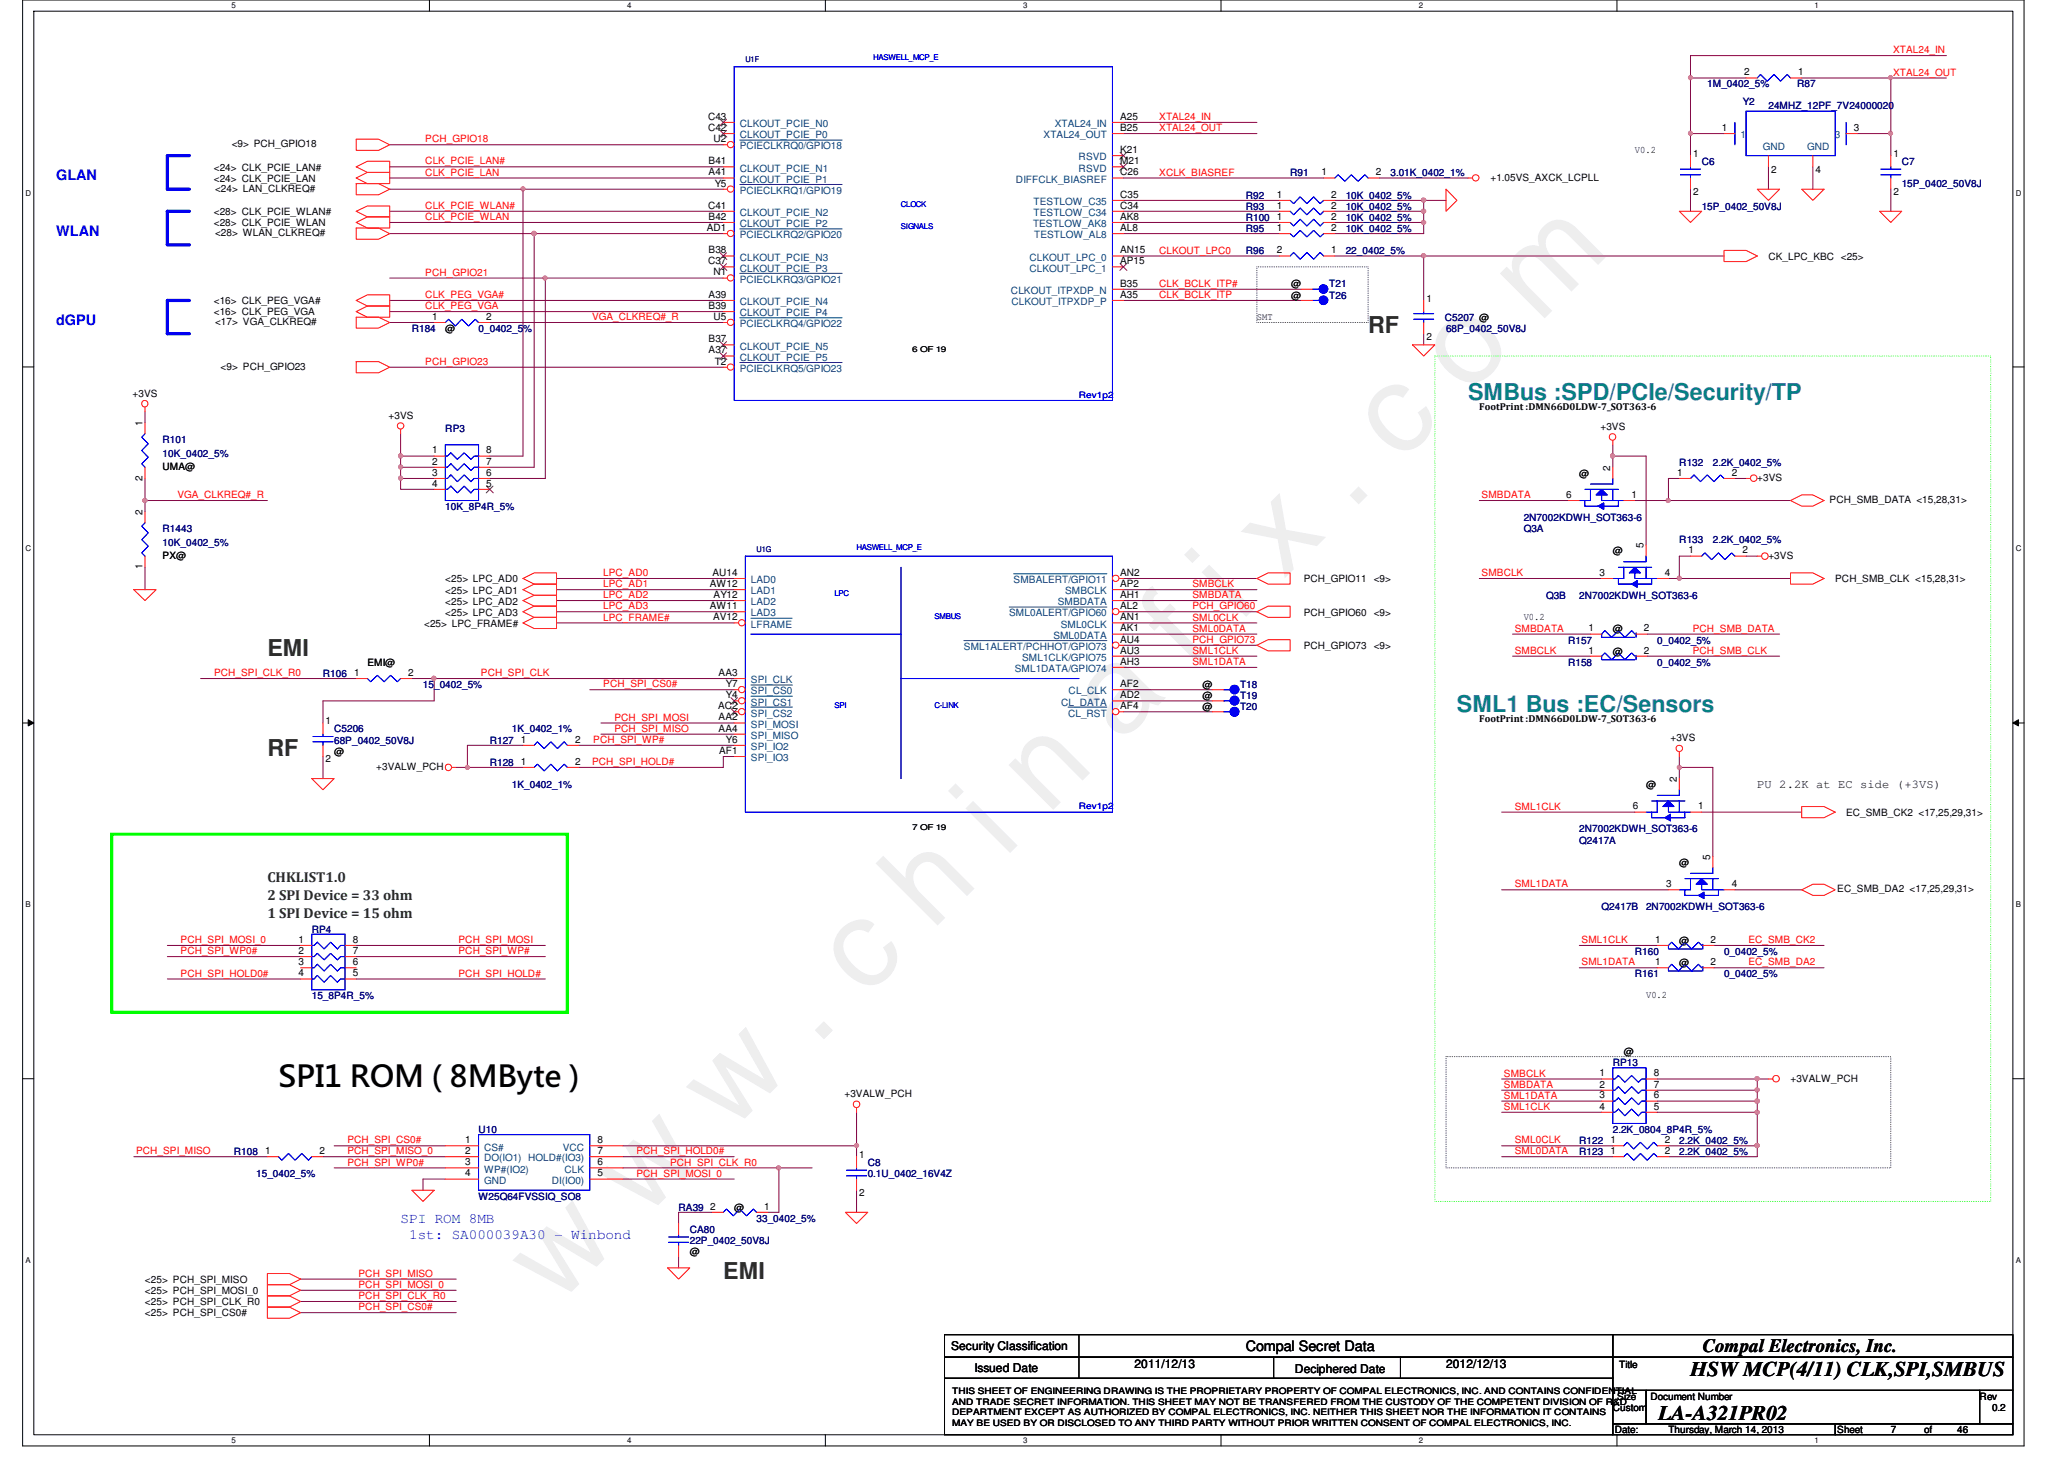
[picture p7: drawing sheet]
<svg xmlns="http://www.w3.org/2000/svg" width="297mm" height="210mm" viewBox="0 0 297 210" stroke-linecap="round" stroke-linejoin="round" font-family="sans-serif">
<path d="M3.3 0h288v208h-288zM4.9 1.6h284.8v204.8h-284.8z" fill="none" stroke="#000" stroke-width=".14"/>
<g fill="#fff">
<path d="M33.3 .2h.6v1.2h-.6z"/>
<path d="M33.3 206.6h.6v1.2h-.6z"/>
</g>
<path d="M61.8 0v1.6M61.8 206.4v1.6" fill="none" stroke="#000" stroke-width=".14"/>
<g fill="#fff">
<path d="M90.3 .2h.5v1.2h-.5z"/>
<path d="M90.3 206.6h.5v1.2h-.5z"/>
</g>
<path d="M118.8 0v1.6M118.8 206.4v1.6" fill="none" stroke="#000" stroke-width=".14"/>
<g fill="#fff">
<path d="M147.2 .2h.6v1.2h-.6z"/>
<path d="M147.2 206.6h.6v1.2h-.6z"/>
</g>
<path d="M175.7 0v1.6M175.7 206.4v1.6" fill="none" stroke="#000" stroke-width=".14"/>
<g fill="#fff">
<path d="M204.2 .2h.6v1.2h-.6z"/>
<path d="M204.2 206.6h.6v1.2h-.6z"/>
</g>
<path d="M232.7 0v1.6M232.7 206.4v1.6" fill="none" stroke="#000" stroke-width=".14"/>
<g fill="#fff">
<path d="M261.2 .2h.5v1.2h-.5z"/>
<path d="M261.2 206.6h.5v1.2h-.5z"/>
<path d="M3.7 27.2h.7v1.2h-.7z"/>
<path d="M290.1 27.2h.8v1.2h-.8z"/>
<path d="M3.7 78.4h.7v1.1h-.7z"/>
<path d="M290.1 78.4h.8v1.1h-.8z"/>
</g>
<path d="M3.3 52.8h1.6M289.7 52.8h1.6" fill="none" stroke="#000" stroke-width=".14"/>
<g fill="#fff">
<path d="M3.7 129.6h.7v1.2h-.7z"/>
<path d="M290.1 129.6h.7v1.2h-.7z"/>
</g>
<path d="M3.3 104h1.6M4.1 103.5l.8 .5-.8 .4zM289.7 104l.8-.5v.9zM289.7 104h1.6" fill="none" stroke="#000" stroke-width=".14"/>
<path d="M4.1 103.5l.8 .5-.8 .4zM289.7 104l.8-.5v.9z" fill="#000"/>
<g fill="#fff">
<path d="M3.7 180.8h.7v1.1h-.7z"/>
<path d="M290.1 180.8h.7v1.1h-.7z"/>
</g>
<path d="M3.3 155.2h1.6M289.7 155.2h1.6" fill="none" stroke="#000" stroke-width=".14"/>
<path d="M208.1 152h64v16h-64z" fill="none" stroke="#000" stroke-width=".14" stroke-dasharray="0 .3"/>
<path d="M27.3 22.4h-3.2v4.8h3.2M27.3 30.4h-3.2v4.8h3.2M27.3 43.2h-3.2v4.8h3.2" fill="none" stroke="#00f" stroke-width=".47"/>
<path d="M206.5 51.2h80v121.6h-80z" fill="none" stroke="#0f0" stroke-width=".14" stroke-dasharray="0 .3"/>
<path d="M16.1 120h65.6v25.6h-65.6z" fill="none" stroke="#0f0" stroke-width=".47"/>
<path d="M259.3 11.2h12.8M272.1 19.2v3.2" fill="none" stroke="#800040" stroke-width=".14"/>
<circle cx="272.1" cy="19.2" r=".3" fill="#f0f"/>
<circle cx="272.1" cy="19.2" r=".3" fill="none" stroke="#f0f" stroke-width=".14"/>
<path d="M272.1 11.2h8M243.3 27.2v3.2M272.1 27.2v3.2" fill="none" stroke="#800040" stroke-width=".14"/>
<circle cx="272.1" cy="11.2" r=".3" fill="#f0f"/>
<circle cx="272.1" cy="11.2" r=".3" fill="none" stroke="#f0f" stroke-width=".14"/>
<path d="M243.3 11.2h8" fill="none" stroke="#800040" stroke-width=".14"/>
<circle cx="243.3" cy="11.2" r=".3" fill="#f0f"/>
<circle cx="243.3" cy="11.2" r=".3" fill="none" stroke="#f0f" stroke-width=".14"/>
<path d="M161.7 17.6h19.2M161.7 19.2h19.2M272.1 11.2v8h-4.8M280.1 8h-36.8v14.4M161.7 25.6h28.8M238.5 158.4h14.4M252.9 155.2v1.6" fill="none" stroke="#800040" stroke-width=".14"/>
<circle cx="252.9" cy="158.4" r=".31" fill="#f0f"/>
<circle cx="252.9" cy="158.4" r=".31" fill="none" stroke="#f0f" stroke-width=".14"/>
<path d="M252.9 164.8v1.6" fill="none" stroke="#800040" stroke-width=".14"/>
<circle cx="252.9" cy="164.8" r=".31" fill="#f0f"/>
<circle cx="252.9" cy="164.8" r=".31" fill="none" stroke="#f0f" stroke-width=".14"/>
<path d="M240.1 164.8h12.8" fill="none" stroke="#800040" stroke-width=".14"/>
<circle cx="252.9" cy="164.8" r=".31" fill="#f0f"/>
<circle cx="252.9" cy="164.8" r=".31" fill="none" stroke="#f0f" stroke-width=".14"/>
<path d="M238.5 156.8h14.4M252.9 155.2h1.6M240.1 166.4h12.8" fill="none" stroke="#800040" stroke-width=".14"/>
<circle cx="252.9" cy="156.8" r=".31" fill="#f0f"/>
<circle cx="252.9" cy="156.8" r=".31" fill="none" stroke="#f0f" stroke-width=".14"/>
<path d="M238.5 160h14.4" fill="none" stroke="#800040" stroke-width=".14"/>
<circle cx="252.9" cy="160" r=".31" fill="#f0f"/>
<circle cx="252.9" cy="160" r=".31" fill="none" stroke="#f0f" stroke-width=".14"/>
<path d="M238.5 155.2h14.4" fill="none" stroke="#800040" stroke-width=".14"/>
<circle cx="252.9" cy="155.2" r=".31" fill="#f0f"/>
<circle cx="252.9" cy="155.2" r=".31" fill="none" stroke="#f0f" stroke-width=".14"/>
<path d="M241.7 83.2h16M241.7 80h1.6M252.9 158.4v1.6" fill="none" stroke="#800040" stroke-width=".14"/>
<circle cx="241.7" cy="83.2" r=".3" fill="#f0f"/>
<circle cx="241.7" cy="83.2" r=".3" fill="none" stroke="#f0f" stroke-width=".14"/>
<path d="M240.1 72h17.6" fill="none" stroke="#800040" stroke-width=".14"/>
<circle cx="240.1" cy="72" r=".3" fill="#f0f"/>
<circle cx="240.1" cy="72" r=".3" fill="none" stroke="#f0f" stroke-width=".14"/>
<path d="M243.3 19.2h4.8M204.9 36.8h43.2M241.7 68.8h-1.6v3.2h-4.8M249.7 68.8h1.6M241.7 80v3.2h-1.6" fill="none" stroke="#800040" stroke-width=".14"/>
<circle cx="243.3" cy="19.2" r=".3" fill="#f0f"/>
<circle cx="243.3" cy="19.2" r=".3" fill="none" stroke="#f0f" stroke-width=".14"/>
<path d="M254.5 24v3.2M260.9 24v3.2M252.9 156.8v1.6M252.9 160v4.8" fill="none" stroke="#800040" stroke-width=".14"/>
<circle cx="252.9" cy="158.4" r=".31" fill="#f0f"/>
<circle cx="252.9" cy="158.4" r=".31" fill="none" stroke="#f0f" stroke-width=".14"/>
<g fill="none" stroke="#800040" stroke-width=".14">
<path d="M56.1 20.8h48M56.1 24h48M56.1 25.6h48M56.1 30.4h48M56.1 32h48M75.3 27.2h28.8M56.1 52.8h48M56.1 43.2h48M56.1 44.8h48M70.5 46.4h33.6M57.7 62.4v3.2h4.8M237.1 91.2h19"/>
<path d="M237.1 94.4h19M251.3 80h1.6"/>
</g>
<circle cx="57.6" cy="65.6" r=".31" fill="#f0f"/>
<circle cx="57.6" cy="65.6" r=".31" fill="none" stroke="#f0f" stroke-width=".14"/>
<path d="M57.7 67.2v1.6" fill="none" stroke="#800040" stroke-width=".14"/>
<circle cx="57.7" cy="67.2" r=".3" fill="#f0f"/>
<circle cx="57.7" cy="67.2" r=".3" fill="none" stroke="#f0f" stroke-width=".14"/>
<path d="M57.7 67.2h4.8M57.7 68.8h4.8" fill="none" stroke="#800040" stroke-width=".14"/>
<circle cx="57.7" cy="68.8" r=".3" fill="#f0f"/>
<circle cx="57.7" cy="68.8" r=".3" fill="none" stroke="#f0f" stroke-width=".14"/>
<path d="M56.1 33.6h20.8v33.6M56.1 27.2h19.2v38.4M56.1 40h22.4v28.8M57.7 65.6v1.6M57.7 68.8v1.6h4.8M241.7 110.4h4.8" fill="none" stroke="#800040" stroke-width=".14"/>
<circle cx="241.7" cy="110.4" r=".3" fill="#f0f"/>
<circle cx="241.7" cy="110.4" r=".3" fill="none" stroke="#f0f" stroke-width=".14"/>
<path d="M105.7 97.6h-43.2v3.2h-16M46.5 108.8v3.2M241.7 108.8v3.2M244.9 116.8h14.4M246.5 110.4v12.8M216.1 128h24M227.3 136h11.2M227.3 139.2h11.2M246.7 136h15.8M246.7 139.2h15.8M249.7 128h9.6" fill="none" stroke="#800040" stroke-width=".14"/>
<circle cx="62.4" cy="97.6" r=".31" fill="#f0f"/>
<circle cx="62.4" cy="97.6" r=".31" fill="none" stroke="#f0f" stroke-width=".14"/>
<g fill="none" stroke="#800040" stroke-width=".14">
<path d="M28.9 97.6h22.4M59.3 97.6h3.2M46.5 100.8v3.2M75.3 107.2h-8v3.2h8M24.1 136h19.2M24.1 137.6h19.2M51.3 136h27.2M51.3 137.6h27.2M24.1 140.8h19.2M51.3 140.8h27.2M46.5 166.4h17.6M48.1 164.8h16"/>
<path d="M48.1 168h16M64.1 169.6h-3.2v1.6M89.7 164.8h33.6v1.6"/>
</g>
<circle cx="67.3" cy="110.4" r=".3" fill="#f0f"/>
<circle cx="67.3" cy="110.4" r=".3" fill="none" stroke="#f0f" stroke-width=".14"/>
<path d="M20.9 72h17.6M65.7 110.4h1.6M19.3 166.4h19.2M43.3 184h22.4M43.3 185.6h22.4M43.3 187.2h22.4M43.3 188.8h22.4" fill="none" stroke="#800040" stroke-width=".14"/>
<circle cx="20.9" cy="72" r=".31" fill="#f0f"/>
<circle cx="20.9" cy="72" r=".31" fill="none" stroke="#f0f" stroke-width=".14"/>
<path d="M20.9 59.2v1.6M56.1 46.4h6.4M20.9 68.8v4.8M20.9 81.6v3.2" fill="none" stroke="#800040" stroke-width=".14"/>
<g fill="none" stroke="#f00" stroke-width=".14">
<path d="M248.1 19.2h1.6M265.7 19.2h1.6M51.3 26.4h3.2l1.6 .8-1.6 .8h-3.2zM51.3 25.6l1.6-.8h3.2v1.6h-3.2zM51.3 24l1.6-.8h3.2v1.6h-3.2zM51.3 32l1.6-.8h3.2v1.6h-3.2zM51.3 30.4l1.6-.8h3.2v1.6h-3.2zM51.3 32.8h3.2l1.6 .8-1.6 .8h-3.2zM51.3 20h3.2l1.6 .8-1.6 .8h-3.2zM241.7 30.4h3.2l-1.6 1.6zM248.1 36h3.2l1.6 .8-1.6 .8h-3.2zM252.9 27.2h3.2l-1.6 1.6z"/>
<path d="M254.5 22.4v1.6M259.3 27.2h3.2l-1.6 1.6zM260.9 22.4v1.6M270.5 30.4h3.2l-1.6 1.6zM20.9 58.6v.6M51.3 43.2l1.6-.8h3.2v1.6h-3.2zM51.3 44.8l1.6-.8h3.2v1.6h-3.2zM51.3 52h3.2l1.6 .8-1.6 .8h-3.2zM51.3 45.6h3.2l1.6 .8-1.6 .8h-3.2zM57.7 61.8v.6M241.7 68.8h1.6M248.1 68.8h1.6"/>
<path d="M251.3 68.8h.6M257.7 72l1.6-.8h1.6l1.6 .8-1.6 .8h-1.6zM19.3 84.8h3.2l-1.6 1.6zM51.3 97.6h1.6M57.7 97.6h1.6M252.9 80h.6M257.7 82.4h3.2l1.6 .8-1.6 .8h-3.2zM44.9 112h3.2l-1.6 1.6zM46.5 104v1.6M46.5 107.2v1.6M65 110.4h.7M241.7 108.2v.6"/>
<path d="M259.3 116h3.2l1.6 .8-1.6 .8h-3.2zM259.3 128l1.6-.8h1.6l1.6 .8-1.6 .8h-1.6zM254.5 155.2h.6M59.3 171.2h3.2l-1.6 1.6zM38.5 188h3.2l1.6 .8-1.6 .9h-3.2zM38.5 183.2h3.2l1.6 .8-1.6 .8h-3.2zM38.5 186.4h3.2l1.6 .8-1.6 .8h-3.2zM38.5 184.8h3.2l1.6 .8-1.6 .8h-3.2z"/>
<circle cx="20.8" cy="58.1" r=".46"/>
<circle cx="57.7" cy="61.3" r=".46"/>
<circle cx="252.4" cy="68.8" r=".47"/>
<circle cx="254" cy="80" r=".47"/>
<circle cx="64.5" cy="110.4" r=".46"/>
<circle cx="241.7" cy="107.7" r=".46"/>
<circle cx="255.6" cy="155.2" r=".47"/>
</g>
<g fill="none" stroke="#000" stroke-width=".14">
<path d="M135.9 192h96.2v3.2h-96.2zM135.9 195.2h96.2v3.1h-96.2zM135.9 198.3h96.2v8.1h-96.2zM155.3 192v6.3M183.3 195.2v3.1M201.5 195.2v3.1M232.1 192h57.6v3.2h-57.6zM232.1 195.2h57.6v4.8h-57.6zM232.1 200h4.8v4.9h-4.8zM232.1 204.9h32v1.5h-32zM236.9 200h48v4.9h-48zM264.1 204.9h25.6v1.5h-25.6z"/>
<path d="M284.9 200h4.8v4.9h-4.8z"/>
</g>
<g fill="none" stroke="#00f" stroke-width=".14">
<path d="M249.7 17.6v3.2M251.3 16h12.8v6.4h-12.8zM265.7 17.6v3.2M243.3 68.8l.5-.5 .9 1 1-1 1 1 .9-1 .5 .5M52.9 97.6l.4 .5 1-.9 1 .9 .9-.9 1 .9 .5-.5M45 106.7h2.9M45 106h2.9M46.5 105.6v.4M46.5 106.7v.5M242.5 126.4h4.8M243.3 126.4v1.6M246.5 124.8v.8h-3.2"/>
<path d="M246.5 126.4v1.6"/>
</g>
<path d="M244.9 126.4l.8 .8h-1.6z" fill="#00f"/>
<path d="M241.7 128h1.6M242.5 128v.8M244.9 126.4l.8 .8h-1.6zM244.9 127.2v.8h3.2M245.2 128.8h2.1" fill="none" stroke="#00f" stroke-width=".14"/>
<path d="M244.4 128.8l.8-.4v.9z" fill="#00f"/>
<path d="M242.5 128.8h1.9M242.5 126.4h4.8M243.3 126.4v1.6M244.4 128.8l.8-.4v.9zM246.5 124.8v.8h-3.2M246.5 126.4v1.6M247.3 128v.8" fill="none" stroke="#00f" stroke-width=".14"/>
<path d="M244.9 126.4l.8 .8h-1.6z" fill="#00f"/>
<path d="M241.7 128h1.6M242.5 128v.8M244.9 126.4l.8 .8h-1.6zM244.9 127.2v.8h3.2M245.2 128.8h2.1" fill="none" stroke="#00f" stroke-width=".14"/>
<path d="M244.4 128.8l.8-.4v.9z" fill="#00f"/>
<path d="M20.9 62.4l-.5 .5 .9 .9-.9 1 .9 1-.9 .9 .5 .5M237.7 115.2h4.8M238.5 115.2v1.6M241.7 113.6v.8h-3.2M241.7 115.2v1.6M242.5 128.8h1.9M244.4 128.8l.8-.4v.9zM247.3 128v.8" fill="none" stroke="#00f" stroke-width=".14"/>
<path d="M20.9 60.8v1.6M20.9 67.2v1.6M240.1 128h1.6M246.5 123.2v1.6M248.1 128h1.6M64.1 164.8h4.8M64.1 166.4h4.8M64.1 168h4.8M64.1 169.6h4.8" fill="none" stroke="#f00" stroke-width=".14"/>
<path d="M240.1 115.2l.8 .8h-1.6z" fill="#00f"/>
<path d="M236.9 116.8h1.6M237.7 116.8v.8M240.1 115.2l.8 .8h-1.6zM240.1 116v.8h3.2M240.4 117.6h2.1" fill="none" stroke="#00f" stroke-width=".14"/>
<path d="M239.6 117.6l.8-.5v1z" fill="#00f"/>
<path d="M237.7 117.6h1.9M237.7 115.2h4.8M238.5 115.2v1.6M239.6 117.6l.8-.5v1zM241.7 113.6v.8h-3.2M241.7 115.2v1.6M242.5 116.8v.8" fill="none" stroke="#00f" stroke-width=".14"/>
<path d="M240.1 115.2l.8 .8h-1.6z" fill="#00f"/>
<path d="M236.9 116.8h1.6M237.7 116.8v.8M240.1 115.2l.8 .8h-1.6zM240.1 116v.8h3.2M240.4 117.6h2.1" fill="none" stroke="#00f" stroke-width=".14"/>
<path d="M239.6 117.6l.8-.5v1z" fill="#00f"/>
<g fill="none" stroke="#00f" stroke-width=".14">
<path d="M105.7 9.6h54.4v48h-54.4zM241.8 25.1h2.9M241.8 24.3h2.9M243.3 24v.3M243.3 25.1v.5M270.7 25.1h2.9M270.7 24.3h2.9M272.1 24v.3M272.1 25.1v.5M64.1 46.4l.5-.5 .9 1 1-1 .9 1 1-1 .5 .5M20.9 75.2l-.5 .5 .9 1-.9 .9 .9 1-.9 .9 .5 .5M64.1 64h4.8v8h-4.8z"/>
<path d="M64.1 70.4h.3l.5-.5 .9 1 1-1 1 1M64.1 65.6h.3l.5-.4 .9 .9 1-.9 1 .9M64.1 67.2h.3l.5-.5 .9 1 1-1 1 1M64.1 68.8h.3l.5-.5 .9 1 1-1 1 1M64.9 65.2l-.2 .1M64.9 66.7l-.2 .2M64.9 68.3l-.2 .2M107.3 80h52.8v36.8h-52.8zM129.7 81.6v30.4M232.9 81.6h4.8M235.3 82.4v.8h3.2M237.7 83.2v.8h-2.1"/>
<path d="M237.7 117.6h1.9M239.6 117.6l.8-.5v1zM242.5 116.8v.8M44.9 134.4h4.8v8h-4.8zM44.9 136h.3l.5-.4 .9 .9 1-.9 1 .9 .4-.5h.7M44.9 137.6h.3l.5-.4 .9 .9 1-.9 1 .9 .4-.5h.7M44.9 139.2h.3l.5-.5 .9 1 1-1 1 1 .4-.5h.7M45.7 135.6l-.2 .1M45.7 137.2l-.2 .1M45.7 138.7l-.2 .2M244.9 136l-.5-.4-.9 .9-1-.9-.9 .9-1-.9-.5 .4v.5h4.8M245.1 135.8v.7"/>
<path d="M44.9 140.8h.3l.5-.5 .9 1 1-1 1 1 .4-.5h.7M233.7 164.8l.5-.5 .9 1 1-1 1 1 .9-1 .5 .5"/>
</g>
<g fill="none" stroke="#f00" stroke-width=".14">
<path d="M243.3 22.4v1.6M243.3 25.6v1.6M272.1 22.4v1.6M272.1 25.6v1.6M62.5 46.4h1.6M20.9 73.6v1.6M62.5 65.6h1.6M62.5 67.2h1.6M62.5 68.8h1.6M62.5 70.4h1.6M20.9 80v1.6M238.5 83.2h1.6"/>
<path d="M241.7 112v1.6M243.3 116.8h1.6M43.3 136h1.6M43.3 137.6h1.6M43.3 139.2h1.6M49.7 136h1.6M49.7 137.6h1.6M49.7 139.2h1.6M238.5 136h1.6M245.1 136h1.6M43.3 140.8h1.6M49.7 140.8h1.6"/>
<path d="M236.9 155.2h1.6M236.9 156.8h1.6M236.9 158.4h1.6M236.9 160h1.6M238.5 164.8h1.6"/>
</g>
<circle cx="105.2" cy="20.8" r=".46" fill="#fff"/>
<g fill="none" stroke="#f00" stroke-width=".14">
<path d="M104.1 19.2h1.6M104.1 17.6h1.6M160.1 19.2h1.6M160.1 17.6h1.6M251.3 11.2h1.6M257.7 11.2h1.6M104.1 20.8h.6M104.1 24h1.6M160.1 22.4h1.6M160.1 24h1.6M243.3 80h1.6M249.7 80h1.6"/>
<path d="M238.5 139.2h1.6M245.1 139.2h1.6M38.5 166.4h1.6M44.9 166.4h1.6M238.5 166.4h1.6"/>
<circle cx="105.2" cy="20.8" r=".46"/>
</g>
<path d="M106.5 20.2h14.7" fill="none" stroke="#004080" stroke-width=".14"/>
<path d="M103.6 18.8l1 .9M103.6 17.1l1 1M104.6 18.8l-1 .9M104.6 17.1l-1 1M161.2 21.9l1 1M161.2 23.5l1 1M162.1 21.9l-.9 1M162.1 23.5l-.9 1" fill="none" stroke="#804000" stroke-width=".14"/>
<path d="M252.9 11.2l.5-.5 .9 1 1-1 .9 1 1-1 .5 .5M244.9 80l.5-.5 .9 1 1-1 .9 1 1-1 .5 .5M244.9 139.2l-.5-.5-.9 1-1-1-.9 1-1-1-.5 .5v.5h4.8M245.1 139.1v.6M40.1 166.4l.5 .5 .9-1 1 1 .9-1 1 1 .5-.5M233.7 166.4l.5-.5 .9 1 1-1 1 1 .9-1 .5 .5" fill="none" stroke="#00f" stroke-width=".14"/>
<circle cx="272.1" cy="19.2" r=".3" fill="#f0f"/>
<circle cx="272.1" cy="19.2" r=".3" fill="none" stroke="#f0f" stroke-width=".14"/>
<circle cx="272.1" cy="11.2" r=".3" fill="#f0f"/>
<circle cx="272.1" cy="11.2" r=".3" fill="none" stroke="#f0f" stroke-width=".14"/>
<circle cx="243.3" cy="11.2" r=".3" fill="#f0f"/>
<circle cx="243.3" cy="11.2" r=".3" fill="none" stroke="#f0f" stroke-width=".14"/>
<circle cx="252.9" cy="158.4" r=".31" fill="#f0f"/>
<circle cx="252.9" cy="158.4" r=".31" fill="none" stroke="#f0f" stroke-width=".14"/>
<circle cx="252.9" cy="164.8" r=".31" fill="#f0f"/>
<circle cx="252.9" cy="164.8" r=".31" fill="none" stroke="#f0f" stroke-width=".14"/>
<circle cx="252.9" cy="164.8" r=".31" fill="#f0f"/>
<circle cx="252.9" cy="164.8" r=".31" fill="none" stroke="#f0f" stroke-width=".14"/>
<circle cx="252.9" cy="156.8" r=".31" fill="#f0f"/>
<circle cx="252.9" cy="156.8" r=".31" fill="none" stroke="#f0f" stroke-width=".14"/>
<circle cx="252.9" cy="160" r=".31" fill="#f0f"/>
<circle cx="252.9" cy="160" r=".31" fill="none" stroke="#f0f" stroke-width=".14"/>
<circle cx="252.9" cy="155.2" r=".31" fill="#f0f"/>
<circle cx="252.9" cy="155.2" r=".31" fill="none" stroke="#f0f" stroke-width=".14"/>
<circle cx="241.7" cy="83.2" r=".3" fill="#f0f"/>
<circle cx="241.7" cy="83.2" r=".3" fill="none" stroke="#f0f" stroke-width=".14"/>
<circle cx="240.1" cy="72" r=".3" fill="#f0f"/>
<circle cx="240.1" cy="72" r=".3" fill="none" stroke="#f0f" stroke-width=".14"/>
<circle cx="243.3" cy="19.2" r=".3" fill="#f0f"/>
<circle cx="243.3" cy="19.2" r=".3" fill="none" stroke="#f0f" stroke-width=".14"/>
<circle cx="252.9" cy="158.4" r=".31" fill="#f0f"/>
<circle cx="252.9" cy="158.4" r=".31" fill="none" stroke="#f0f" stroke-width=".14"/>
<circle cx="57.6" cy="65.6" r=".31" fill="#f0f"/>
<circle cx="57.6" cy="65.6" r=".31" fill="none" stroke="#f0f" stroke-width=".14"/>
<circle cx="57.7" cy="67.2" r=".3" fill="#f0f"/>
<circle cx="57.7" cy="67.2" r=".3" fill="none" stroke="#f0f" stroke-width=".14"/>
<circle cx="57.7" cy="68.8" r=".3" fill="#f0f"/>
<circle cx="57.7" cy="68.8" r=".3" fill="none" stroke="#f0f" stroke-width=".14"/>
<circle cx="241.7" cy="110.4" r=".3" fill="#f0f"/>
<circle cx="241.7" cy="110.4" r=".3" fill="none" stroke="#f0f" stroke-width=".14"/>
<circle cx="62.4" cy="97.6" r=".31" fill="#f0f"/>
<circle cx="62.4" cy="97.6" r=".31" fill="none" stroke="#f0f" stroke-width=".14"/>
<circle cx="67.3" cy="110.4" r=".3" fill="#f0f"/>
<circle cx="67.3" cy="110.4" r=".3" fill="none" stroke="#f0f" stroke-width=".14"/>
<circle cx="20.9" cy="72" r=".31" fill="#f0f"/>
<circle cx="20.9" cy="72" r=".31" fill="none" stroke="#f0f" stroke-width=".14"/>
<text font-size="17.6" fill="#f0f" x="80.1" y="188" transform="rotate(-45 80.1 188)">w w w . c h i n a f i x . c o m</text>
<text font-size="4.3" x="40.1" y="156.3">SPI1 ROM ( 8MByte )</text>
<g font-size="3.3" fill="#008000">
<text x="196.9" y="48">RF</text>
<text x="38.5" y="94.4">EMI</text>
<text x="38.5" y="108.8">RF</text>
<text x="104.1" y="184">EMI</text>
</g>
<g font-size="3.3" fill="#0080c0">
<text x="211.3" y="57.5">SMBus :SPD/PCIe/Security/TP</text>
<text x="209.7" y="102.4">SML1 Bus :EC/Sensors</text>
</g>
<g font-size="3">
<text x="243.3" y="198">HSW MCP(4/11) CLK,SPI,SMBUS</text>
<text x="238.7" y="204.3">LA-A321PR02</text>
</g>
<text font-size="2.7" x="245.1" y="194.5">Compal Electronics, Inc.</text>
<g font-size="2.1" fill="#00f">
<text x="8.1" y="25.9">GLAN</text>
<text x="8.1" y="33.9">WLAN</text>
<text x="8.1" y="46.7">dGPU</text>
<text x="57.7" y="176">SPI ROM 8MB</text>
<text x="58.9" y="178.2">1st: SA000039A30 - Winbond</text>
</g>
<g font-size="2.1" fill="#008000">
<text x="38.5" y="127">CHKLIST1.0</text>
<text x="38.5" y="129.5">2 SPI Device = 33 ohm</text>
<text x="38.5" y="132.1">1 SPI Device = 15 ohm</text>
</g>
<text font-size="2.1" x="179.3" y="194.4">Compal Secret Data</text>
<g font-size="1.7">
<text x="252.9" y="113.4">PU 2.2K at EC side (+3VS)</text>
<text x="136.9" y="194.3">Security Classification</text>
<text x="140.2" y="197.3">Issued Date</text>
<text x="163.3" y="196.8">2011/12/13</text>
<text x="186.3" y="197.5">Deciphered Date</text>
<text x="208.1" y="196.8">2012/12/13</text>
</g>
<g font-size="1.4">
<text x="251" y="10.8">2</text>
<text x="258.8" y="10.8">1</text>
<text x="101.9" y="17.2">C43</text>
<text x="161.2" y="17.2">A25</text>
<text x="33.4" y="21.2">&lt;9&gt; PCH_GPIO18</text>
<text x="101.9" y="18.8">C42</text>
<text x="102" y="23.6">B41</text>
<text x="102.7" y="20.4">U2</text>
<text x="161.2" y="18.8">B25</text>
<text x="161.2" y="22">K21</text>
<text x="161.2" y="23.6">M21</text>
<text x="235.3" y="22">V0.2</text>
<text x="243.7" y="22.6">1</text>
<text x="247.8" y="18.8">1</text>
<text x="266.8" y="18.8">3</text>
<text x="272.5" y="22.6">1</text>
<text x="30.8" y="26.2">&lt;24&gt; CLK_PCIE_LAN</text>
<text x="30.8" y="24.6">&lt;24&gt; CLK_PCIE_LAN#</text>
<text x="30.9" y="27.6">&lt;24&gt; LAN_CLKREQ#</text>
<text x="102" y="25.2">A41</text>
<text x="102.9" y="26.8">Y5</text>
<text x="161.2" y="25.2">C26</text>
<text x="161.2" y="28.4">C35</text>
<text x="183.8" y="28.4">1</text>
<text x="190.2" y="25.2">1</text>
<text x="191.6" y="28.4">2</text>
<text x="198" y="25.2">2</text>
<text x="214.5" y="26">+1.05VS_AXCK_LCPLL</text>
<text x="243.7" y="28.1">2</text>
<text x="254.9" y="24.8">2</text>
<text x="261.3" y="24.8">4</text>
<text x="272.5" y="28.1">2</text>
<text x="30.8" y="32.6">&lt;28&gt; CLK_PCIE_WLAN</text>
<text x="30.8" y="31">&lt;28&gt; CLK_PCIE_WLAN#</text>
<text x="30.9" y="34">&lt;28&gt; WLAN_CLKREQ#</text>
<text x="101.7" y="33.2">AD1</text>
<text x="101.9" y="30">C41</text>
<text x="102" y="31.6">B42</text>
<text x="161.2" y="31.6">AK8</text>
<text x="161.2" y="30">C34</text>
<text x="161.2" y="33.2">AL8</text>
<text x="183.8" y="33.2">1</text>
<text x="183.8" y="30">1</text>
<text x="183.8" y="31.6">1</text>
<text x="191.6" y="33.2">2</text>
<text x="191.6" y="30">2</text>
<text x="191.6" y="31.6">2</text>
<text x="101.9" y="38">C37</text>
<text x="102" y="36.4">B38</text>
<text x="102.7" y="39.6">N1</text>
<text x="161.2" y="41.2">B35</text>
<text x="161.2" y="38">AP15</text>
<text x="161.2" y="36.4">AN15</text>
<text x="183.8" y="36.4">2</text>
<text x="185.8" y="41.4">@</text>
<text x="191.6" y="36.4">1</text>
<text x="254.5" y="37.4">CK_LPC_KBC &lt;25&gt;</text>
<text x="30.8" y="43.8">&lt;16&gt; CLK_PEG_VGA#</text>
<text x="30.8" y="45.4">&lt;16&gt; CLK_PEG_VGA</text>
<text x="30.9" y="46.8">&lt;17&gt; VGA_CLKREQ#</text>
<text x="62.2" y="46">1</text>
<text x="64.1" y="47.8">@</text>
<text x="70" y="46">2</text>
<text x="102" y="42.8">A39</text>
<text x="102" y="44.4">B39</text>
<text x="102.7" y="46">U5</text>
<text x="161.2" y="42.8">A35</text>
<text x="180.9" y="46">SMT</text>
<text x="185.8" y="43">@</text>
<text x="205.3" y="43.4">1</text>
<text x="31.7" y="53.2">&lt;9&gt; PCH_GPIO23</text>
<text x="102" y="50.8">A37</text>
<text x="102" y="49.2">B37</text>
<text x="102.9" y="52.5">T2</text>
<text x="205.3" y="48.9">2</text>
<text x="19.1" y="57.1">+3VS</text>
<text x="212.9" y="59.1">FootPrint :DMN66D0LDW-7_SOT363-6</text>
<text x="20.5" y="61.3" transform="rotate(-90 20.5 61.3)">1</text>
<text x="55.9" y="60.2">+3VS</text>
<text x="62.2" y="65.2">1</text>
<text x="70" y="65.2">8</text>
<text x="230.3" y="61.8">+3VS</text>
<text x="20.5" y="69.1" transform="rotate(-90 20.5 69.1)">2</text>
<text x="23.4" y="67.6">UMA@</text>
<text x="62.2" y="66.8">2</text>
<text x="62.2" y="68.5">3</text>
<text x="62.2" y="70">4</text>
<text x="70" y="66.8">7</text>
<text x="70" y="68.5">6</text>
<text x="70" y="70">5</text>
<text x="225.4" y="71.6">6</text>
<text x="227.3" y="68.6">@</text>
<text x="231.7" y="67.7" transform="rotate(-90 231.7 67.7)">2</text>
<text x="234.8" y="71.6">1</text>
<text x="241.4" y="68.5">1</text>
<text x="249.2" y="68.5">2</text>
<text x="252.9" y="69.2">+3VS</text>
<text x="20.5" y="74.1" transform="rotate(-90 20.5 74.1)">2</text>
<text x="263.3" y="72.4">PCH_SMB_DATA &lt;15,28,31&gt;</text>
<text x="20.5" y="81.9" transform="rotate(-90 20.5 81.9)">1</text>
<text x="23.4" y="80.4">PX@</text>
<text x="64.1" y="83.8">&lt;25&gt; LPC_AD0</text>
<text x="102.5" y="82.8">AU14</text>
<text x="161.2" y="82.8">AN2</text>
<text x="187.6" y="83.8">PCH_GPIO11</text>
<text x="197.7" y="83.8">&lt;9&gt;</text>
<text x="230.2" y="82.8">3</text>
<text x="232.1" y="79.8">@</text>
<text x="236.5" y="78.9" transform="rotate(-90 236.5 78.9)">5</text>
<text x="239.6" y="82.8">4</text>
<text x="243" y="79.6">1</text>
<text x="250.8" y="79.6">2</text>
<text x="254.5" y="80.4">+3VS</text>
<text x="264.1" y="83.8">PCH_SMB_CLK &lt;15,28,31&gt;</text>
<text x="64.1" y="85.4">&lt;25&gt; LPC_AD1</text>
<text x="64.1" y="87">&lt;25&gt; LPC_AD2</text>
<text x="64.1" y="88.6">&lt;25&gt; LPC_AD3</text>
<text x="102.1" y="84.5">AW12</text>
<text x="102.1" y="87.6">AW11</text>
<text x="102.6" y="89.2">AV12</text>
<text x="102.7" y="86">AY12</text>
<text x="161.2" y="89.2">AN1</text>
<text x="161.2" y="84.5">AP2</text>
<text x="161.2" y="86">AH1</text>
<text x="161.2" y="87.6">AL2</text>
<text x="187.6" y="88.6">PCH_GPIO60</text>
<text x="197.7" y="88.6">&lt;9&gt;</text>
<text x="219.3" y="89.2">V0.2</text>
<text x="52.9" y="95.8">EMI@</text>
<text x="61" y="90.2">&lt;25&gt; LPC_FRAME#</text>
<text x="161.2" y="95.6">AH3</text>
<text x="161.2" y="90.8">AK1</text>
<text x="161.2" y="92.5">AU4</text>
<text x="161.2" y="94">AU3</text>
<text x="187.6" y="93.4">PCH_GPIO73</text>
<text x="197.7" y="93.4">&lt;9&gt;</text>
<text x="228.6" y="94">1</text>
<text x="228.6" y="90.8">1</text>
<text x="232.1" y="94.2">@</text>
<text x="232.1" y="91">@</text>
<text x="236.6" y="94">2</text>
<text x="236.6" y="90.8">2</text>
<text x="51" y="97.2">1</text>
<text x="58.8" y="97.2">2</text>
<text x="103.4" y="97.2">AA3</text>
<text x="104.5" y="98.8">Y7</text>
<text x="104.5" y="100.5">Y4</text>
<text x="161.2" y="98.8">AF2</text>
<text x="161.2" y="100.5">AD2</text>
<text x="173.1" y="99">@</text>
<text x="173.1" y="100.6">@</text>
<text x="46.9" y="104.2">1</text>
<text x="75" y="106.8">1</text>
<text x="82.8" y="106.8">2</text>
<text x="103.3" y="102">AC2</text>
<text x="103.4" y="103.6">AA2</text>
<text x="103.4" y="105.2">AA4</text>
<text x="104.5" y="106.8">Y6</text>
<text x="161.2" y="102">AF4</text>
<text x="173.1" y="102.2">@</text>
<text x="212.9" y="103.8">FootPrint :DMN66D0LDW-7_SOT363-6</text>
<text x="240.4" y="106.6">+3VS</text>
<text x="46.9" y="109.7">2</text>
<text x="48.1" y="108.6">@</text>
<text x="54.1" y="110.8">+3VALW_PCH</text>
<text x="75" y="110">1</text>
<text x="82.8" y="110">2</text>
<text x="103.5" y="108.5">AF1</text>
<text x="236.9" y="113.4">@</text>
<text x="241.3" y="112.5" transform="rotate(-90 241.3 112.5)">2</text>
<text x="235" y="116.5">6</text>
<text x="244.4" y="116.5">1</text>
<text x="265.7" y="117.4">EC_SMB_CK2 &lt;17,25,29,31&gt;</text>
<text x="241.7" y="124.6">@</text>
<text x="246.1" y="123.7" transform="rotate(-90 246.1 123.7)">5</text>
<text x="239.8" y="127.6">3</text>
<text x="249.2" y="127.6">4</text>
<text x="264.4" y="128.3">EC_SMB_DA2 &lt;17,25,29,31&gt;</text>
<text x="43" y="135.6">1</text>
<text x="43" y="137.2">2</text>
<text x="50.8" y="135.6">8</text>
<text x="50.8" y="137.2">7</text>
<text x="238.2" y="135.6">1</text>
<text x="241.7" y="135.8">@</text>
<text x="246.2" y="135.6">2</text>
<text x="43" y="138.9">3</text>
<text x="43" y="140.5">4</text>
<text x="50.8" y="138.9">6</text>
<text x="50.8" y="140.5">5</text>
<text x="236.9" y="143.6">V0.2</text>
<text x="238.2" y="138.9">1</text>
<text x="241.7" y="139">@</text>
<text x="246.2" y="138.9">2</text>
<text x="230.2" y="154.9">1</text>
<text x="233.7" y="151.8">@</text>
<text x="238" y="154.9">8</text>
<text x="257.7" y="155.6">+3VALW_PCH</text>
<text x="121.5" y="157.9">+3VALW_PCH</text>
<text x="230.2" y="156.5">2</text>
<text x="230.2" y="158">3</text>
<text x="230.2" y="159.6">4</text>
<text x="238" y="156.5">7</text>
<text x="238" y="158">6</text>
<text x="238" y="159.6">5</text>
<text x="38.2" y="166">1</text>
<text x="46" y="166">2</text>
<text x="67" y="164.5">1</text>
<text x="67" y="166">2</text>
<text x="67" y="167.6">3</text>
<text x="86" y="164.5">8</text>
<text x="86" y="167.6">6</text>
<text x="86" y="166">7</text>
<text x="123.7" y="166.6">1</text>
<text x="231.8" y="164.5">1</text>
<text x="231.8" y="166">1</text>
<text x="239.6" y="164.5">2</text>
<text x="239.6" y="166">2</text>
<text x="67" y="169.2">4</text>
<text x="86" y="169.2">5</text>
<text x="123.7" y="172.1">2</text>
<text x="102.2" y="174">2</text>
<text x="105.7" y="174.2">@</text>
<text x="110" y="174">1</text>
<text x="20.9" y="184.6">&lt;25&gt; PCH_SPI_MISO</text>
<text x="99.3" y="180.6">@</text>
<text x="20.9" y="189.4">&lt;25&gt; PCH_SPI_CS0#</text>
<text x="20.9" y="187.8">&lt;25&gt; PCH_SPI_CLK_R0</text>
<text x="20.9" y="186.2">&lt;25&gt; PCH_SPI_MOSI_0</text>
<text x="233" y="196.8">Title</text>
<text x="232.1" y="203">Custom</text>
<text x="232.7" y="201.4">Size</text>
<text x="237.5" y="201.4">Document Number</text>
<text x="284.9" y="201.4">Rev</text>
<text x="286.7" y="203">0.2</text>
<text x="232.4" y="206.2">Date:</text>
<text x="240.1" y="206.2">Thursday, March 14, 2013</text>
<text x="264.4" y="206.2">Sheet</text>
<text x="272.1" y="206.2">7</text>
<text x="276.9" y="206.2">of</text>
<text x="281.7" y="206.2">46</text>
</g>
<g font-size="1.4" fill="#f00">
<text x="272.5" y="10.9">XTAL24_OUT</text>
<text x="272.5" y="7.7">XTAL24_IN</text>
<text x="166.8" y="17.3">XTAL24_IN</text>
<text x="61.2" y="20.5">PCH_GPIO18</text>
<text x="61.2" y="23.7">CLK_PCIE_LAN#</text>
<text x="166.8" y="18.9">XTAL24_OUT</text>
<text x="61.2" y="25.3">CLK_PCIE_LAN</text>
<text x="166.8" y="25.3">XCLK_BIASREF</text>
<text x="61.2" y="30.1">CLK_PCIE_WLAN#</text>
<text x="61.2" y="31.7">CLK_PCIE_WLAN</text>
<text x="61.2" y="39.7">PCH_GPIO21</text>
<text x="166.8" y="41.3">CLK_BCLK_ITP#</text>
<text x="166.8" y="36.5">CLKOUT_LPC0</text>
<text x="61.2" y="42.9">CLK_PEG_VGA#</text>
<text x="61.2" y="44.5">CLK_PEG_VGA</text>
<text x="85.2" y="46.1">VGA_CLKREQ#_R</text>
<text x="166.8" y="42.9">CLK_BCLK_ITP</text>
<text x="61.2" y="52.5">PCH_GPIO23</text>
<text x="25.5" y="71.7">VGA_CLKREQ#_R</text>
<text x="213.2" y="71.7">SMBDATA</text>
<text x="86.8" y="82.9">LPC_AD0</text>
<text x="213.2" y="82.9">SMBCLK</text>
<text x="86.8" y="86.1">LPC_AD2</text>
<text x="86.8" y="89.3">LPC_FRAME#</text>
<text x="86.8" y="87.7">LPC_AD3</text>
<text x="86.8" y="84.5">LPC_AD1</text>
<text x="171.6" y="89.3">SML0CLK</text>
<text x="171.6" y="87.7">PCH_GPIO60</text>
<text x="171.6" y="84.5">SMBCLK</text>
<text x="171.6" y="86.1">SMBDATA</text>
<text x="171.6" y="90.9">SML0DATA</text>
<text x="171.6" y="92.5">PCH_GPIO73</text>
<text x="171.6" y="94.1">SML1CLK</text>
<text x="171.6" y="95.7">SML1DATA</text>
<text x="218" y="90.9">SMBDATA</text>
<text x="218" y="94.1">SMBCLK</text>
<text x="243.6" y="90.9">PCH_SMB_DATA</text>
<text x="243.6" y="94.1">PCH_SMB_CLK</text>
<text x="30.8" y="97.3">PCH_SPI_CLK_R0</text>
<text x="69.2" y="97.3">PCH_SPI_CLK</text>
<text x="86.8" y="98.9">PCH_SPI_CS0#</text>
<text x="85.4" y="106.9">PCH_SPI_WP#</text>
<text x="88.4" y="103.7">PCH_SPI_MOSI</text>
<text x="88.4" y="105.3">PCH_SPI_MISO</text>
<text x="85.2" y="110.1">PCH_SPI_HOLD#</text>
<text x="218" y="116.5">SML1CLK</text>
<text x="218" y="127.7">SML1DATA</text>
<text x="26" y="135.7">PCH_SPI_MOSI_0</text>
<text x="26" y="137.3">PCH_SPI_WP0#</text>
<text x="66" y="135.7">PCH_SPI_MOSI</text>
<text x="66" y="137.3">PCH_SPI_WP#</text>
<text x="227.6" y="135.7">SML1CLK</text>
<text x="251.6" y="135.7">EC_SMB_CK2</text>
<text x="26" y="140.5">PCH_SPI_HOLD0#</text>
<text x="66" y="140.5">PCH_SPI_HOLD#</text>
<text x="227.6" y="138.9">SML1DATA</text>
<text x="251.6" y="138.9">EC_SMB_DA2</text>
<text x="216.4" y="154.9">SMBCLK</text>
<text x="216.4" y="156.5">SMBDATA</text>
<text x="216.4" y="158.1">SML1DATA</text>
<text x="216.4" y="159.7">SML1CLK</text>
<text x="19.6" y="166.1">PCH_SPI_MISO</text>
<text x="50" y="166.1">PCH_SPI_MISO_0</text>
<text x="50" y="164.5">PCH_SPI_CS0#</text>
<text x="50" y="167.7">PCH_SPI_WP0#</text>
<text x="91.6" y="166.1">PCH_SPI_HOLD0#</text>
<text x="96.4" y="167.7">PCH_SPI_CLK_R0</text>
<text x="218" y="164.5">SML0CLK</text>
<text x="218" y="166.1">SML0DATA</text>
<text x="91.6" y="169.3">PCH_SPI_MOSI_0</text>
<text x="51.6" y="183.7">PCH_SPI_MISO</text>
<text x="51.6" y="185.3">PCH_SPI_MOSI_0</text>
<text x="51.6" y="186.9">PCH_SPI_CLK_R0</text>
<text x="51.6" y="188.5">PCH_SPI_CS0#</text>
</g>
<g font-size="1.4" fill="#000080">
<text x="245.7" y="12.6">1M_0402_5%</text>
<text x="250.8" y="15.1">Y2</text>
<text x="254.5" y="15.7">24MHZ_12PF_7V24000020</text>
<text x="258.7" y="12.6">R87</text>
<text x="244.9" y="23.7">C6</text>
<text x="273.7" y="23.7">C7</text>
<text x="179.3" y="28.6">R92</text>
<text x="185.7" y="25.4">R91</text>
<text x="193.7" y="28.6">10K_0402_5%</text>
<text x="200.1" y="25.4">3.01K_0402_1%</text>
<text x="273.7" y="27">15P_0402_50V8J</text>
<text x="179.3" y="33.4">R95</text>
<text x="179.3" y="30.2">R93</text>
<text x="179.3" y="31.7">R100</text>
<text x="193.7" y="33.4">10K_0402_5%</text>
<text x="193.7" y="30.2">10K_0402_5%</text>
<text x="193.7" y="31.7">10K_0402_5%</text>
<text x="244.9" y="30.2">15P_0402_50V8J</text>
<text x="179.3" y="36.6">R96</text>
<text x="191.3" y="41.4">T21</text>
<text x="193.7" y="36.6">22_0402_5%</text>
<text x="59.3" y="47.8">R184</text>
<text x="68.9" y="47.8">0_0402_5%</text>
<text x="191.3" y="43">T26</text>
<text x="207.9" y="46.2">C5207 @</text>
<text x="208.1" y="47.8">68P_0402_50V8J</text>
<text x="23.4" y="63.8">R101</text>
<text x="23.4" y="65.7">10K_0402_5%</text>
<text x="64.1" y="62.2">RP3</text>
<text x="241.7" y="67">R132</text>
<text x="246.5" y="67">2.2K_0402_5%</text>
<text x="23.4" y="76.6">R1443</text>
<text x="64.1" y="73.4">10K_8P4R_5%</text>
<text x="219.3" y="76.6">Q3A</text>
<text x="219.3" y="75">2N7002KDWH_SOT363-6</text>
<text x="23.4" y="78.5">10K_0402_5%</text>
<text x="241.7" y="78.2">R133</text>
<text x="246.5" y="78.2">2.2K_0402_5%</text>
<text x="222.5" y="86.2">Q3B</text>
<text x="227.3" y="86.2">2N7002KDWH_SOT363-6</text>
<text x="225.7" y="95.8">R158</text>
<text x="225.7" y="92.6">R157</text>
<text x="238.5" y="95.8">0_0402_5%</text>
<text x="238.5" y="92.6">0_0402_5%</text>
<text x="46.5" y="97.4">R106</text>
<text x="60.9" y="99">15_0402_5%</text>
<text x="178.5" y="99">T18</text>
<text x="178.5" y="100.6">T19</text>
<text x="48.1" y="105.4">C5206</text>
<text x="48.1" y="107">68P_0402_50V8J</text>
<text x="70.5" y="107">R127</text>
<text x="73.7" y="105.4">1K_0402_1%</text>
<text x="178.5" y="102.2">T20</text>
<text x="70.5" y="110.2">R128</text>
<text x="73.7" y="113.4">1K_0402_1%</text>
<text x="227.3" y="119.8">2N7002KDWH_SOT363-6</text>
<text x="227.3" y="121.4">Q2417A</text>
<text x="230.5" y="131">Q2417B</text>
<text x="236.9" y="131">2N7002KDWH_SOT363-6</text>
<text x="44.9" y="134.2">RP4</text>
<text x="235.3" y="137.4">R160</text>
<text x="248.1" y="137.4">0_0402_5%</text>
<text x="44.9" y="143.8">15_8P4R_5%</text>
<text x="235.3" y="140.6">R161</text>
<text x="248.1" y="140.6">0_0402_5%</text>
<text x="232.1" y="153.4">RP13</text>
<text x="33.7" y="166.2">R108</text>
<text x="68.9" y="163">U10</text>
<text x="124.9" y="167.8">C8</text>
<text x="227.3" y="164.6">R122</text>
<text x="227.3" y="166.2">R123</text>
<text x="232.1" y="163">2.2K_0804_8P4R_5%</text>
<text x="241.7" y="164.6">2.2K_0402_5%</text>
<text x="241.7" y="166.2">2.2K_0402_5%</text>
<text x="36.9" y="169.4">15_0402_5%</text>
<text x="68.9" y="172.6">W25Q64FVSSIQ_SO8</text>
<text x="124.9" y="169.4">0.1U_0402_16V4Z</text>
<text x="97.7" y="174.2">RA39</text>
<text x="99.3" y="177.4">CA80</text>
<text x="99.3" y="179">22P_0402_50V8J</text>
<text x="108.9" y="175.8">33_0402_5%</text>
</g>
<g font-size="1.4" fill="#004080">
<text x="106.5" y="21.5">PCIECLKRQ0/GPIO18</text>
<text x="106.5" y="19.9">CLKOUT_PCIE_P0</text>
<text x="106.5" y="18.3">CLKOUT_PCIE_N0</text>
<text x="150.2" y="19.9">XTAL24_OUT</text>
<text x="151.8" y="18.3">XTAL24_IN</text>
<text x="155.2" y="23.1">RSVD</text>
<text x="250.5" y="19.9">1</text>
<text x="253.7" y="21.6">GND</text>
<text x="260.1" y="21.6">GND</text>
<text x="264.1" y="19.9">3</text>
<text x="106.5" y="24.7">CLKOUT_PCIE_N1</text>
<text x="106.5" y="26.3">CLKOUT_PCIE_P1</text>
<text x="106.5" y="27.9">PCIECLKRQ1/GPIO19</text>
<text x="146.2" y="26.3">DIFFCLK_BIASREF</text>
<text x="148.8" y="29.5">TESTLOW_C35</text>
<text x="155.2" y="24.7">RSVD</text>
<text x="106.5" y="34.3">PCIECLKRQ2/GPIO20</text>
<text x="106.5" y="31.1">CLKOUT_PCIE_N2</text>
<text x="106.5" y="32.7">CLKOUT_PCIE_P2</text>
<text x="148.7" y="32.7">TESTLOW_AK8</text>
<text x="148.8" y="31.1">TESTLOW_C34</text>
<text x="148.8" y="34.3">TESTLOW_AL8</text>
<text x="106.5" y="40.7">PCIECLKRQ3/GPIO21</text>
<text x="106.5" y="39.1">CLKOUT_PCIE_P3</text>
<text x="106.5" y="37.5">CLKOUT_PCIE_N3</text>
<text x="148.2" y="39.1">CLKOUT_LPC_1</text>
<text x="148.2" y="37.5">CLKOUT_LPC_0</text>
<text x="106.5" y="47.1">PCIECLKRQ4/GPIO22</text>
<text x="106.5" y="43.9">CLKOUT_PCIE_N4</text>
<text x="106.5" y="45.5">CLKOUT_PCIE_P4</text>
<text x="145.5" y="42.3">CLKOUT_ITPXDP_N</text>
<text x="145.6" y="43.9">CLKOUT_ITPXDP_P</text>
<text x="106.5" y="53.5">PCIECLKRQ5/GPIO23</text>
<text x="106.5" y="51.9">CLKOUT_PCIE_P5</text>
<text x="106.5" y="50.3">CLKOUT_PCIE_N5</text>
<text x="108.1" y="83.9">LAD0</text>
<text x="145.9" y="83.9">SMBALERT/GPIO11</text>
<text x="108.1" y="85.5">LAD1</text>
<text x="108.1" y="87.1">LAD2</text>
<text x="108.1" y="88.7">LAD3</text>
<text x="145.2" y="88.7">SML0ALERT/GPIO60</text>
<text x="152.2" y="87.1">SMBDATA</text>
<text x="153.3" y="85.5">SMBCLK</text>
<text x="108.1" y="90.3">LFRAME</text>
<text x="138.7" y="93.5">SML1ALERT/PCHHOT/GPIO73</text>
<text x="147.1" y="95.1">SML1CLK/GPIO75</text>
<text x="151.6" y="91.9">SML0DATA</text>
<text x="152.7" y="90.3">SML0CLK</text>
<text x="108.1" y="99.9">SPI_CS0</text>
<text x="108.1" y="98.3">SPI_CLK</text>
<text x="108.1" y="101.5">SPI_CS1</text>
<text x="146" y="96.7">SML1DATA/GPIO74</text>
<text x="152.7" y="101.5">CL_DATA</text>
<text x="153.8" y="99.9">CL_CLK</text>
<text x="108.1" y="103.1">SPI_CS2</text>
<text x="108.1" y="104.7">SPI_MOSI</text>
<text x="108.1" y="106.3">SPI_MISO</text>
<text x="108.1" y="107.9">SPI_IO2</text>
<text x="153.7" y="103.1">CL_RST</text>
<text x="108.1" y="109.5">SPI_IO3</text>
<text x="69.7" y="165.5">CS#</text>
<text x="69.7" y="167.1">DO(IO1) HOLD#(IO3)</text>
<text x="81" y="165.5">VCC</text>
<text x="69.7" y="168.7">WP#(IO2)</text>
<text x="69.7" y="170.3">GND</text>
<text x="79.4" y="170.3">DI(IO0)</text>
<text x="81.2" y="168.7">CLK</text>
</g>
<g font-size="1.3" fill="#00f">
<text x="155.3" y="57.2">Rev1p2</text>
<text x="155.3" y="116.4">Rev1p2</text>
</g>
<g font-size="1.3">
<text x="137" y="200.6">THIS SHEET OF ENGINEERING DRAWING IS THE PROPRIETARY PROPERTY OF COMPAL ELECTRONICS, INC. AND CONTAINS CONFIDENTIAL</text>
<text x="137" y="202.1">AND TRADE SECRET INFORMATION. THIS SHEET MAY NOT BE TRANSFERED FROM THE CUSTODY OF THE COMPETENT DIVISION OF R&amp;D</text>
<text x="137" y="203.6">DEPARTMENT EXCEPT AS AUTHORIZED BY COMPAL ELECTRONICS, INC. NEITHER THIS SHEET NOR THE INFORMATION IT CONTAINS</text>
<text x="137" y="205.1">MAY BE USED BY OR DISCLOSED TO ANY THIRD PARTY WITHOUT PRIOR WRITTEN CONSENT OF COMPAL ELECTRONICS, INC.</text>
</g>
<g font-size="1.1">
<text x="33.3" y="1.1">5</text>
<text x="90.3" y="1.1">4</text>
<text x="147.2" y="1.1">3</text>
<text x="204.2" y="1.1">2</text>
<text x="261.2" y="1.1">1</text>
<text x="3.7" y="28.2">D</text>
<text x="290.1" y="28.2">D</text>
<text x="131.3" y="50.6">6 OF 19</text>
<text x="3.7" y="79.3">C</text>
<text x="290.1" y="79.3">C</text>
<text x="131.3" y="119.4">7 OF 19</text>
<text x="3.7" y="130.6">B</text>
<text x="290.1" y="130.6">B</text>
<text x="3.7" y="181.7">A</text>
<text x="290.1" y="181.7">A</text>
<text x="33.3" y="207.6">5</text>
<text x="90.3" y="207.6">4</text>
<text x="147.2" y="207.6">3</text>
<text x="204.2" y="207.6">2</text>
<text x="261.2" y="207.6">1</text>
</g>
<g font-size="1.1" fill="#000080">
<text x="107.3" y="9">U1F</text>
<text x="108.9" y="79.4">U1G</text>
</g>
<g font-size="1.1" fill="#00f">
<text x="125.7" y="8.7">HASWELL_MCP_E</text>
<text x="129.7" y="29.8">CLOCK</text>
<text x="129.7" y="33">SIGNALS</text>
<text x="123.3" y="79.1">HASWELL_MCP_E</text>
<text x="120.1" y="85.8">LPC</text>
<text x="134.5" y="89">SMBUS</text>
<text x="120.1" y="101.8">SPI</text>
<text x="134.5" y="101.8">C-LINK</text>
</g>
</svg>
